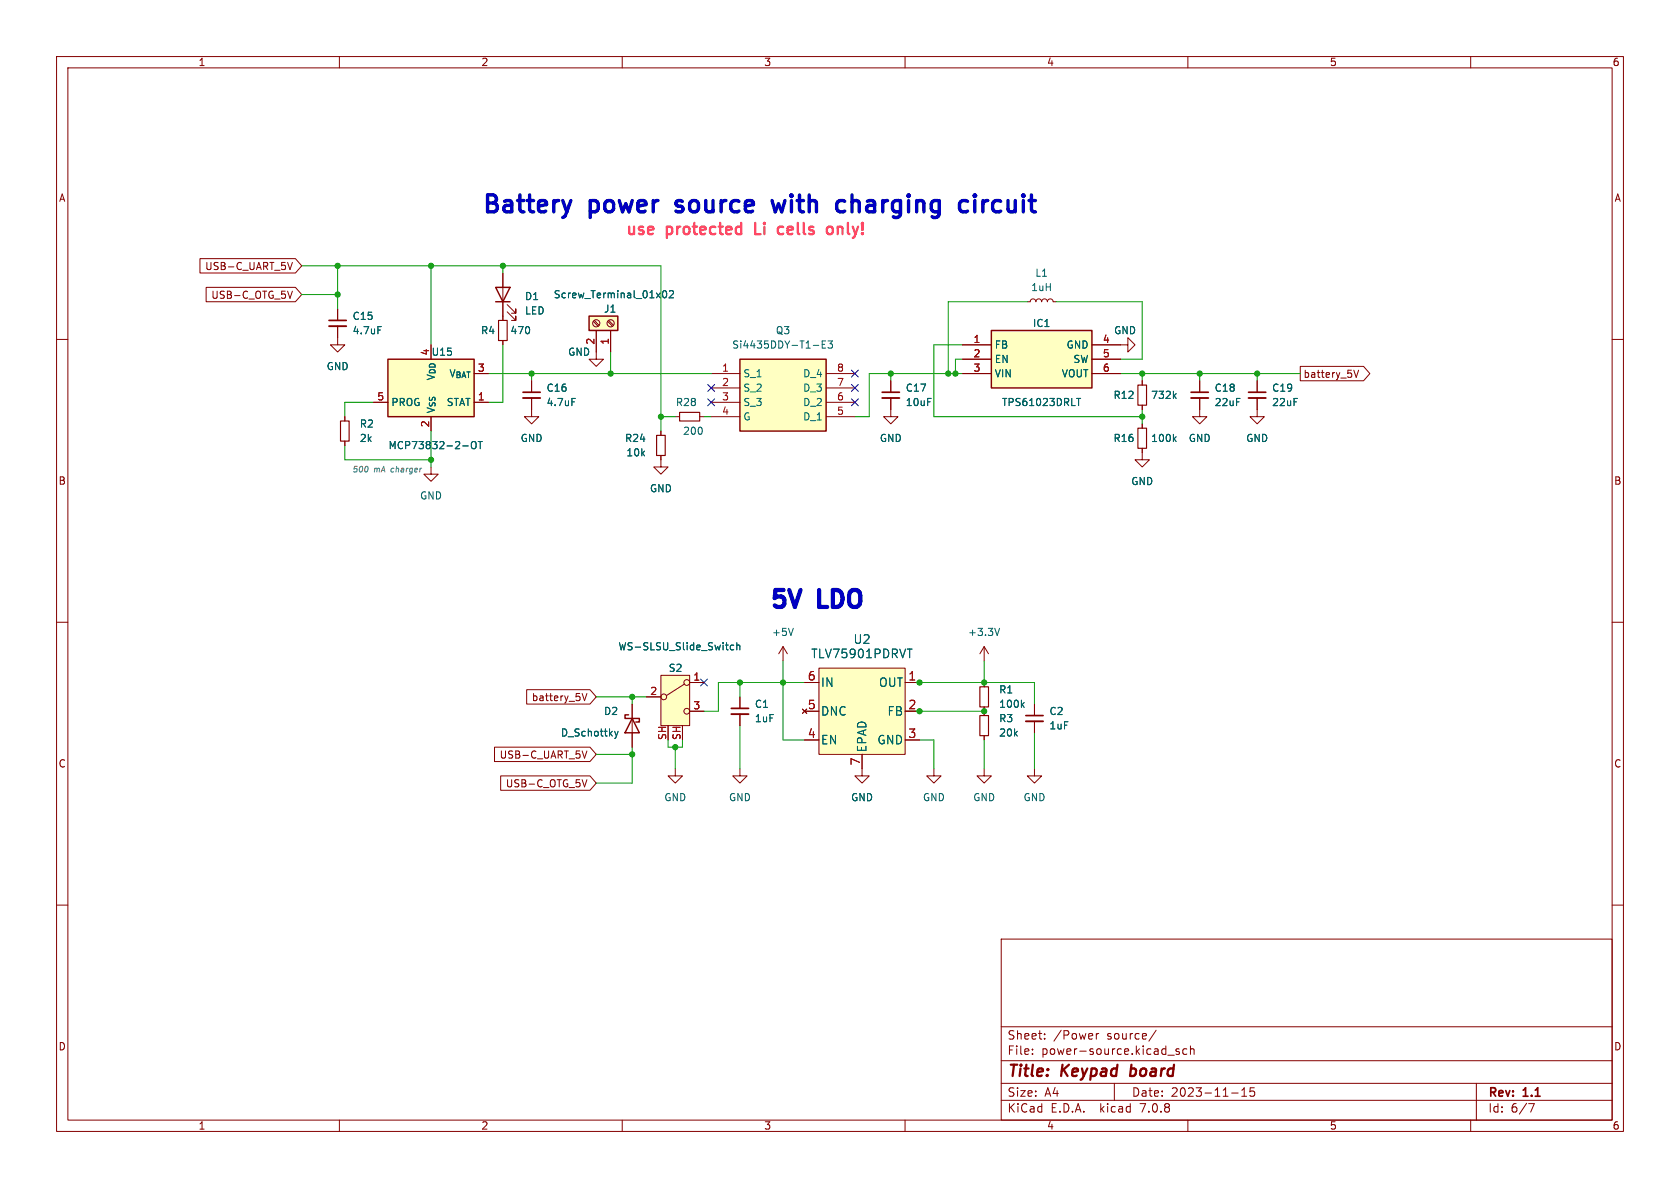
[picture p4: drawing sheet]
<svg xmlns="http://www.w3.org/2000/svg" width="297mm" height="210mm" viewBox="0 0 297 210" stroke-linecap="round" stroke-linejoin="round" font-family="sans-serif">
<g fill="none" stroke="#840000" stroke-width=".18">
<path d="M10 10h277v190h-277zM12 12h273v186h-273zM60 10v2M110 10v2M160 10v2M210 10v2M260 10v2M10 60h2M35.4 45.7h16.8l1.1 1.3-1.1 1.3h-16.8zM36.4 50.8h15.8l1.1 1.3-1.1 1.2h-15.8zM50.8 46.4l.5 1.3 .4-1.3M51.7 51.5l-.4 1.2"/>
<path d="M59.7 57.7v3.3h1.3l-1.3 1.2-1.3-1.2h1.3M59.7 54.6v2M88.9 48.3v8.3M89.7 55.1l1.5 1.5v-.7v.7h-.8M89.7 53.8l1.5 1.6v-.8v.8h-.8M104.9 56.8l.8 .9M105.1 56.6l.8 .9M105.4 58.4v5.1h1.3l-1.3 1.3-1.3-1.3h1.3M107.4 56.8l.9 .9M107.6 56.6l.9 .9M107.9 58.4v3.8M181.6 53.3h.5l.2-.3 .3-.2 .4 .2 .1 .3 .2-.3 .4-.2 .3 .2 .1 .3 .2-.3 .4-.2 .3 .2 .2 .3 .1-.3 .4-.2 .3 .2 .2 .3h.5"/>
<path d="M285 60h2M61 73.7v.7M61 78v.7M66 71.1h2.6M76.2 73.7v2.5M83.8 71.1h2.6M88.9 60.2v.8M94 70.4v3.3h1.2l-1.2 1.2-1.3-1.2h1.3M94 67.3v2M116.8 76.2v.8M119.4 73.7h.7M123.7 73.7h.8"/>
<path d="M125.7 66h5.1M125.7 68.6h5.1M125.7 71.1h5.1M125.7 73.7h5.1M146 66h5.1M146 68.6h5.1M146 71.1h5.1M146 73.7h5.1M157.5 70.4v3.3h1.2l-1.2 1.2-1.3-1.2h1.3M157.5 67.3v2M170.2 61h5.1M170.2 63.5h5.1"/>
<path d="M170.2 66h5.1M193 61h6.4v-1.3l1.3 1.3-1.3 1.2v-1.2M193 63.5h5.1M193 66h5.1M201.9 79.2v2.1h1.3l-1.3 1.3-1.2-1.3h1.2M201.9 67.3v.8M201.9 71.6v.8M201.9 74.9v.8M212.1 70.4v3.3h1.3l-1.3 1.2-1.3-1.2h1.3M212.1 67.3v2M222.2 70.4v3.3h1.3l-1.3 1.2-1.2-1.2h1.2M222.2 67.3v2"/>
<path d="M229.9 64.8h11.2l1.1 1.2-1.1 1.3h-11.2zM239.3 65.4l.5 1.3 .4-1.3M76.2 82.6v1.2h1.3l-1.3 1.3-1.3-1.3h1.3M116.8 80.5v2.1h1.3l-1.3 1.2-1.2-1.2h1.2M10 110h2M116.8 119.4h5.1v8.9h-5.1zM138.4 114.3l-.7 1.3M138.4 114.3v2.5M138.4 114.3l.8 1.3M144.8 118.1h15.2v15.3h-15.2zM174 114.3v2.5M174 114.3l-.8 1.3"/>
<path d="M174 114.3l.8 1.3M285 110h2M87.4 132.1h16.9l1.1 1.3-1.1 1.2h-16.9zM88.5 137.2h15.8l1.1 1.2-1.1 1.3h-15.8zM93.1 121.9h11.2l1.1 1.3-1.1 1.3h-11.2zM102.9 122.6l.4 1.3 .5-1.3M102.9 132.8l.4 1.2 .5-1.2M103.8 137.8l-.5 1.3M111.8 124.5v7.6M114.3 123.2h2.5M119.4 135.9v1.3h1.2l-1.2 1.2-1.3-1.2h1.3M121 120.9l-3.1 2"/>
<path d="M121.9 120.7h2.6M121.9 125.7h2.6M130.8 135.9v1.3h1.3l-1.3 1.2-1.3-1.2h1.3M130.8 123.2v2M130.8 126.2v2.1M141.9 125.3l.7 .8M142.2 120.7h2.6M142.2 125.7h2.6M142.2 130.8h2.6M142.6 125.3l-.7 .8M152.4 133.4v3.8h1.3l-1.3 1.2-1.3-1.2h1.3M160 120.7h2.6"/>
<path d="M160 125.7h2.6M160 130.8h2.6M165.1 135.9v1.3h1.3l-1.3 1.2-1.3-1.2h1.3M174 135.9v1.3h1.3l-1.3 1.2-1.3-1.2h1.3M174 120.7v.7M174 125v1.5M174 130v.8M182.9 135.9v1.3h1.2l-1.2 1.2-1.3-1.2h1.3M182.9 124.5v2M182.9 127.5v2M10 160h2M285 160h2"/>
<path d="M177 166h108v32h-108zM60 198v2M110 198v2M160 198v2M177 194.5h108M177 191.5h108M177 187.5h108M177 181.5h108M182.5 186.3v.1M182.5 185.5v.1M184.7 183.6v.1M184.7 182.8v.1"/>
<path d="M193.8 182.7v1M194.2 182.7l-.2 .1-.2 .2M197 191.5v3M204.4 182.1l-1.3 2M206.5 186.5h1.1M208.5 185.5l-.4-.1-.2 .2 .1 .2 .5 .2v.3h-.6M209.8 185.5l-.4-.1-.3 .3v.4l.1 .2h.6M210 198v2M210.5 185.5l.2-.1 .3 .1 .1 .9M210.5 184.9v1.5M217.7 193.2h1.2M219.5 193.8h.9"/>
<path d="M219.5 192.7l.5-.4v1.5M221.7 192.3h-.7v.7l.2-.1h.5l.1 .3-.1 .5-.2 .1-.5-.1M260 198v2M261 191.5v6.5M270.2 195.1h1l-.6 1.5"/>
<circle cx="105.4" cy="57.1" r=".63"/>
<circle cx="107.9" cy="57.1" r=".63"/>
<circle cx="117.3" cy="123.2" r=".51"/>
<circle cx="121.4" cy="125.7" r=".51"/>
<circle cx="121.4" cy="120.7" r=".51"/>
</g>
<path d="M199.8 190.1l.2 .1M200 188.2l-.2 2" fill="none" stroke="#840000" stroke-width=".4"/>
<g fill="#ffffc2" stroke="#ffffc2" stroke-width=".18">
<path d="M175.3 58.4h17.7v10.2h-17.7z"/>
<path d="M144.8 118.1h15.2v15.3h-15.2z"/>
<path d="M130.8 63.5h15.2v12.7h-15.2z"/>
<path d="M104.1 55.9h5.1v2.5h-5.1z"/>
<path d="M116.8 119.4h5.1v8.9h-5.1z"/>
<path d="M68.6 63.5h15.2v10.2h-15.2z"/>
</g>
<path d="M87.6 50.8h2.6l-1.3 2.5zM87.6 53.3h2.6M104.1 55.9h5.1v2.5h-5.1zM175.3 58.4h17.7v10.2h-17.7zM68.6 63.5h15.2v10.2h-15.2zM130.8 63.5h15.2v12.7h-15.2zM111.1 126.4h-.6v.6h2.5v.6h-.6M111.8 127l1.2 2.5h-2.5z" fill="none" stroke="#840000" stroke-width=".25"/>
<g fill="none" stroke="#006464" stroke-width=".18">
<path d="M66.8 57.7h.6M117.3 51.5l.1-.1a.68 .68 0 0 1 .5 .6 .68 .68 0 0 1-.5 .6l-.1-.1-.2-.3zM118.3 51.5l.5-.1 .3 .3-.8 .9h.8M81.8 78.8h1M83.4 78.2l.2-.2a.43 .43 0 0 1 .6 .5v.4a.42 .42 0 0 1-.5 .4 .42 .42 0 0 1-.4-.4zM84.5 78h.8M84.9 78v1.3M101.1 70.4h.6M143.8 61.1h.9M145.4 60.9h.4M146 60.3h-.6v1.2h.6M146.4 60.3h.8l-.5 .5 .4 .1v.5l-.2 .1-.5-.1"/>
<path d="M190.3 70.4h.7M190.7 70.4v1.3M207.6 69.9l.3 .5M207.6 77.6l.3 .4M207.9 69.6l-.5 .5M207.9 77.2l-.5 .5M129.7 114.1l-.4-.1-.2 .3 .1 .5h.5M130.3 114.2l.1-.2 .3 .1 .1 .8M130.3 113.6v1.3M140.2 111.1l-.4 1.2M160.4 114.7h.9M176.7 111.1l-.4 1.2"/>
<path d="M108.7 129.3l.3 .8M109 130.1l-.3 .4M109.3 129.3l-.3 .8M180.7 124.6l.4 .4M181.1 124.2l-.5 .5"/>
</g>
<path d="M88.1 56.6h1.6v3.6h-1.6zM60.2 74.4h1.5v3.6h-1.5zM116.1 77h1.5v3.5h-1.5zM120.1 72.9h3.6v1.5h-3.6zM201.2 68.1h1.5v3.5h-1.5zM201.2 75.7h1.5v3.5h-1.5zM173.2 126.5h1.6v3.5h-1.6zM173.2 121.4h1.6v3.6h-1.6z" fill="none" stroke="#840000" stroke-width=".2"/>
<path d="M58.2 57.7h3M92.5 70.4h3M156 70.4h3M210.6 70.4h3M220.7 70.4h3.1M129.3 126.2h3M181.4 127.5h3" fill="none" stroke="#840000" stroke-width=".33"/>
<path d="M58.2 56.6h3M92.5 69.3h3M156 69.3h3M210.6 69.3h3M220.7 69.3h3.1M129.3 125.2h3M181.4 126.5h3" fill="none" stroke="#840000" stroke-width=".3"/>
<path d="M133.5 39.4v2h1M137.6 41.2l.3 .2 .6-.1M138.5 40.2l-.6-.1-.3 .2M146.3 40.3a.54 .54 0 0 1 .5-.2 .54 .54 0 0 1 .4 .3v.6a.54 .54 0 0 1-.4 .4 .54 .54 0 0 1-.5-.2" fill="none" stroke="#ff4764" stroke-width=".4"/>
<path d="M100.9 35.5l-.7 2M119.5 37.3l.3 .2M119.6 35.6l-.1 .3 .1 .4M136.5 35.5l.6 2 .5-1.5 .6 1.5M148.5 35.5h.6l.2 .1M149.3 37.3l-.2 .2h-.6M170.2 35.5h.6l.3 .1M171.1 37.3l-.3 .2h-.6M172.3 34.5v.2M172.3 35.5v2M172.3 34.5l-.1 .1 .1 .1M172.3 34.5l.2 .1-.2 .1" fill="none" stroke="#0000c2" stroke-width=".6"/>
<g fill="none" stroke="#009600" stroke-width=".18">
<path d="M53.3 47h63.5v29.2M53.3 52.1h6.4M59.7 47v7.6M76.2 47v14M88.9 47v1.3M181.6 53.3h-14v12.7M186.7 53.3h15.2v10.2h-3.8M61 78.7v2.6h15.2M66 71.1h-5v2.6M76.2 76.2v6.4M86.4 66h39.3M88.9 61v10.1h-2.5"/>
<path d="M94 66v1.3M107.9 62.2v3.8M116.8 73.7h2.6M124.5 73.7h1.2M157.5 66v1.3M170.2 66h-16.5v7.7h-2.6M170.2 61h-5.1v12.7h36.8M170.2 63.5h-1.3v2.5M198.1 66h31.8M201.9 66v1.3M201.9 72.4v2.5M212.1 66v1.3"/>
<path d="M222.2 66v1.3M138.4 116.8v14h3.8M174 116.8v3.9M105.4 123.2h8.9M105.4 133.4h6.4M111.8 123.2v1.3M111.8 132.1v6.3h-6.4M118.1 130.8v1.3h2.5v-1.3M119.4 132.1v3.8M130.8 120.7v2.5M130.8 128.3v7.6M142.2 120.7h-15.2v5h-2.5"/>
<path d="M160 120.7h22.9v3.8M160 125.7h14M162.6 130.8h2.5v5.1M174 130.8v5.1M182.9 129.5v6.4"/>
</g>
<path d="M125.1 70.5l1.2 1.2M125.1 68l1.2 1.2M126.3 70.5l-1.2 1.2M126.3 68l-1.2 1.2M150.5 70.5l1.2 1.2M150.5 65.4l1.2 1.2M150.5 68l1.2 1.2M151.7 70.5l-1.2 1.2M151.7 65.4l-1.2 1.2M151.7 68l-1.2 1.2M123.9 120l1.2 1.3M125.1 120l-1.2 1.3" fill="none" stroke="#000084" stroke-width=".18"/>
<g fill="#009600" stroke="#009600" stroke-width=".18">
<circle cx="201.9" cy="66" r=".46"/>
<circle cx="168.9" cy="66" r=".46"/>
<circle cx="167.6" cy="66" r=".46"/>
<circle cx="212.1" cy="66" r=".46"/>
<circle cx="201.9" cy="73.7" r=".46"/>
<circle cx="222.2" cy="66" r=".46"/>
<circle cx="94" cy="66" r=".46"/>
<circle cx="107.9" cy="66" r=".46"/>
<circle cx="116.8" cy="73.7" r=".46"/>
<circle cx="111.8" cy="133.4" r=".46"/>
<circle cx="111.8" cy="123.2" r=".46"/>
<circle cx="119.4" cy="132.1" r=".46"/>
<circle cx="138.4" cy="120.7" r=".46"/>
<circle cx="130.8" cy="120.7" r=".46"/>
<circle cx="88.9" cy="47" r=".46"/>
<circle cx="59.7" cy="52.1" r=".46"/>
<circle cx="76.2" cy="47" r=".46"/>
<circle cx="59.7" cy="47" r=".46"/>
<circle cx="76.2" cy="81.3" r=".46"/>
<circle cx="162.6" cy="120.7" r=".46"/>
<circle cx="174" cy="120.7" r=".46"/>
<circle cx="174" cy="125.7" r=".46"/>
<circle cx="162.6" cy="125.7" r=".46"/>
<circle cx="157.5" cy="66" r=".46"/>
</g>
<g font-size="4.2" fill="#0000c2">
<text x="85.1" y="37.9">Battery</text>
<text x="104.4" y="37.9">power</text>
<text x="120.9" y="37.9">source</text>
<text x="139.3" y="37.9">with</text>
<text x="151.7" y="37.9">charging</text>
<text x="174.7" y="37.9">circuit</text>
<text x="135.9" y="107.7">5V</text>
<text x="145.3" y="107.7">LDO</text>
</g>
<g font-size="2.8" fill="#ff4764">
<text x="110.5" y="41.7">use</text>
<text x="118" y="41.7">protected</text>
<text x="134.4" y="41.7">Li</text>
<text x="139.3" y="41.7">cells</text>
<text x="148.7" y="41.7">only!</text>
</g>
<g font-size="2.8" fill="#840000">
<text x="178" y="190.9">Title:</text>
<text x="187.7" y="190.9">Keypad</text>
<text x="200.6" y="190.9">board</text>
</g>
<g font-size="2.1" fill="#006464">
<text x="143.3" y="116.6">TLV75901PDRVT</text>
<text x="150.8" y="114">U2</text>
<text x="145" y="121.6">IN</text>
<text x="155.3" y="121.6">OUT</text>
<text x="145" y="131.8">EN</text>
<text x="145" y="126.7">DNC</text>
<text x="155" y="131.8">GND</text>
<text x="156.8" y="126.7">FB</text>
<text x="153.4" y="133.1" transform="rotate(-90 153.4 133.1)">EPAD</text>
</g>
<g font-size="2.1" fill="#a90000">
<text x="142.7" y="125.5">5</text>
<text x="142.7" y="120.4">6</text>
<text x="160.5" y="120.4">1</text>
<text x="160.5" y="125.5">2</text>
<text x="142.7" y="130.6">4</text>
<text x="160.5" y="130.6">3</text>
<text x="152.1" y="135.4" transform="rotate(-90 152.1 135.4)">7</text>
</g>
<g font-size="2.1" fill="#840000">
<text x="178" y="184">Sheet:</text>
<text x="186.2" y="184">/Power</text>
<text x="195.7" y="184">source/</text>
<text x="178" y="186.7">File:</text>
<text x="184.1" y="186.7">power-source.kicad_sch</text>
<text x="178" y="196.9">KiCad</text>
<text x="178" y="194.1">Size:</text>
<text x="184.7" y="194.1">A4</text>
<text x="185.7" y="196.9">E.D.A.</text>
<text x="194.6" y="196.9">kicad</text>
<text x="200" y="194.1">Date:</text>
<text x="201.8" y="196.9">7.0.8</text>
<text x="207" y="194.1">2023-11-15</text>
<text x="263" y="194.3">Rev:</text>
<text x="263" y="196.9">Id:</text>
<text x="267.1" y="196.9">6/7</text>
<text x="269.4" y="194.3">1.1</text>
</g>
<g font-size="1.8" fill="#840000">
<text x="35" y="11.9">1</text>
<text x="85" y="11.9">2</text>
<text x="135" y="11.9">3</text>
<text x="185" y="11.9">4</text>
<text x="235" y="11.9">5</text>
<text x="285" y="11.9">6</text>
<text x="10.3" y="35.9">A</text>
<text x="285.3" y="35.9">A</text>
<text x="36.2" y="47.9">USB-C_UART_5V</text>
<text x="37.3" y="53">USB-C_OTG_5V</text>
<text x="230.3" y="67">battery_5V</text>
<text x="10.3" y="85.9">B</text>
<text x="285.3" y="85.9">B</text>
<text x="93.9" y="124.1">battery_5V</text>
<text x="10.3" y="135.9">C</text>
<text x="88.2" y="134.3">USB-C_UART_5V</text>
<text x="285.3" y="135.9">C</text>
<text x="89.3" y="139.4">USB-C_OTG_5V</text>
<text x="10.3" y="185.9">D</text>
<text x="285.3" y="185.9">D</text>
<text x="35" y="199.9">1</text>
<text x="85" y="199.9">2</text>
<text x="135" y="199.9">3</text>
<text x="185" y="199.9">4</text>
<text x="235" y="199.9">5</text>
<text x="285" y="199.9">6</text>
</g>
<g font-size="1.8" fill="#006464">
<text x="92.7" y="53.3">D1</text>
<text x="97.8" y="52.9">Screw_Terminal_01x02</text>
<text x="182.2" y="51.7">1uH</text>
<text x="182.9" y="49.1">L1</text>
<text x="62.2" y="56.7">C15</text>
<text x="62.2" y="59.3">4.7uF</text>
<text x="84.9" y="59.3">R4</text>
<text x="90.1" y="59.3">470</text>
<text x="92.7" y="55.8">LED</text>
<text x="106.7" y="55.5">J1</text>
<text x="137.1" y="59.3">Q3</text>
<text x="182.5" y="58">IC1</text>
<text x="196.9" y="59.3">GND</text>
<text x="57.7" y="65.6">GND</text>
<text x="76.2" y="63.1">U15</text>
<text x="100.3" y="63.1">GND</text>
<text x="129.3" y="61.8">Si4435DDY-T1-E3</text>
<text x="175.8" y="61.8">FB</text>
<text x="175.8" y="64.4">EN</text>
<text x="188.5" y="61.8">GND</text>
<text x="189.7" y="64.4">SW</text>
<text x="69.1" y="72">PROG</text>
<text x="78.9" y="72">STAT</text>
<text x="79.3" y="66.9">V_{BAT}</text>
<text x="96.5" y="69.4">C16</text>
<text x="96.5" y="72">4.7uF</text>
<text x="119.4" y="72">R28</text>
<text x="131.3" y="66.9">S_1</text>
<text x="131.3" y="69.4">S_2</text>
<text x="131.3" y="72">S_3</text>
<text x="141.9" y="72">D_2</text>
<text x="141.9" y="69.4">D_3</text>
<text x="141.9" y="66.9">D_4</text>
<text x="160" y="69.4">C17</text>
<text x="160" y="72">10uF</text>
<text x="175.8" y="66.9">VIN</text>
<text x="177" y="72">TPS61023DRLT</text>
<text x="187.6" y="66.9">VOUT</text>
<text x="196.8" y="70.7">R12</text>
<text x="203.4" y="70.7">732k</text>
<text x="214.6" y="69.4">C18</text>
<text x="214.6" y="72">22uF</text>
<text x="224.8" y="69.4">C19</text>
<text x="224.8" y="72">22uF</text>
<text x="63.5" y="75.8">R2</text>
<text x="77.1" y="73.2" transform="rotate(-90 77.1 73.2)">V_{SS}V_{DD}</text>
<text x="120.7" y="77.1">200</text>
<text x="131.3" y="74.5">G</text>
<text x="141.9" y="74.5">D_1</text>
<text x="63.5" y="78.3">2k</text>
<text x="68.6" y="79.6">MCP73832-2-OT</text>
<text x="91.9" y="78.3">GND</text>
<text x="110.4" y="78.3">R24</text>
<text x="110.6" y="80.9">10k</text>
<text x="155.4" y="78.3">GND</text>
<text x="196.8" y="78.3">R16</text>
<text x="203.4" y="78.3">100k</text>
<text x="210.1" y="78.3">GND</text>
<text x="220.2" y="78.3">GND</text>
<text x="74.2" y="88.5">GND</text>
<text x="114.8" y="87.2">GND</text>
<text x="199.9" y="86">GND</text>
<text x="136.4" y="112.6">+5V</text>
<text x="171" y="112.6">+3.3V</text>
<text x="109.2" y="115.2">WS-SLSU_Slide_Switch</text>
<text x="118.1" y="119">S2</text>
<text x="133.4" y="125.3">C1</text>
<text x="176.5" y="122.8">R1</text>
<text x="176.5" y="125.3">100k</text>
<text x="99.1" y="130.4">D_Schottky</text>
<text x="106.7" y="126.6">D2</text>
<text x="133.4" y="127.9">1uF</text>
<text x="176.5" y="127.9">R3</text>
<text x="176.5" y="130.4">20k</text>
<text x="185.4" y="126.6">C2</text>
<text x="185.4" y="129.1">1uF</text>
<text x="117.3" y="141.8">GND</text>
<text x="128.8" y="141.8">GND</text>
<text x="150.4" y="141.8">GND</text>
<text x="163.1" y="141.8">GND</text>
<text x="172" y="141.8">GND</text>
<text x="180.8" y="141.8">GND</text>
</g>
<g font-size="1.8" fill="#a90000">
<text x="75.9" y="62.9" transform="rotate(-90 75.9 62.9)">4</text>
<text x="84.4" y="65.8">3</text>
<text x="105.2" y="61" transform="rotate(-90 105.2 61)">2</text>
<text x="107.7" y="61" transform="rotate(-90 107.7 61)">1</text>
<text x="127.6" y="65.8">1</text>
<text x="147.9" y="65.8">8</text>
<text x="172" y="60.7">1</text>
<text x="172" y="63.2">2</text>
<text x="172" y="65.8">3</text>
<text x="194.9" y="60.7">4</text>
<text x="194.9" y="63.2">5</text>
<text x="194.9" y="65.8">6</text>
<text x="66.6" y="70.9">5</text>
<text x="84.4" y="70.9">1</text>
<text x="127.6" y="68.3">2</text>
<text x="127.6" y="70.9">3</text>
<text x="147.9" y="70.9">6</text>
<text x="147.9" y="68.3">7</text>
<text x="75.9" y="75.6" transform="rotate(-90 75.9 75.6)">2</text>
<text x="127.6" y="73.4">4</text>
<text x="147.9" y="73.4">5</text>
<text x="114.9" y="122.9">2</text>
<text x="122.5" y="120.4">1</text>
<text x="122.5" y="125.5">3</text>
<text x="117.9" y="130.9" transform="rotate(-90 117.9 130.9)">SH</text>
<text x="120.4" y="130.9" transform="rotate(-90 120.4 130.9)">SH</text>
</g>
<g font-size="1.4" fill="#696969">
<text x="62.2" y="83.6">500</text>
<text x="66.1" y="83.6">mA</text>
<text x="69.3" y="83.6">charger</text>
</g>
</svg>
